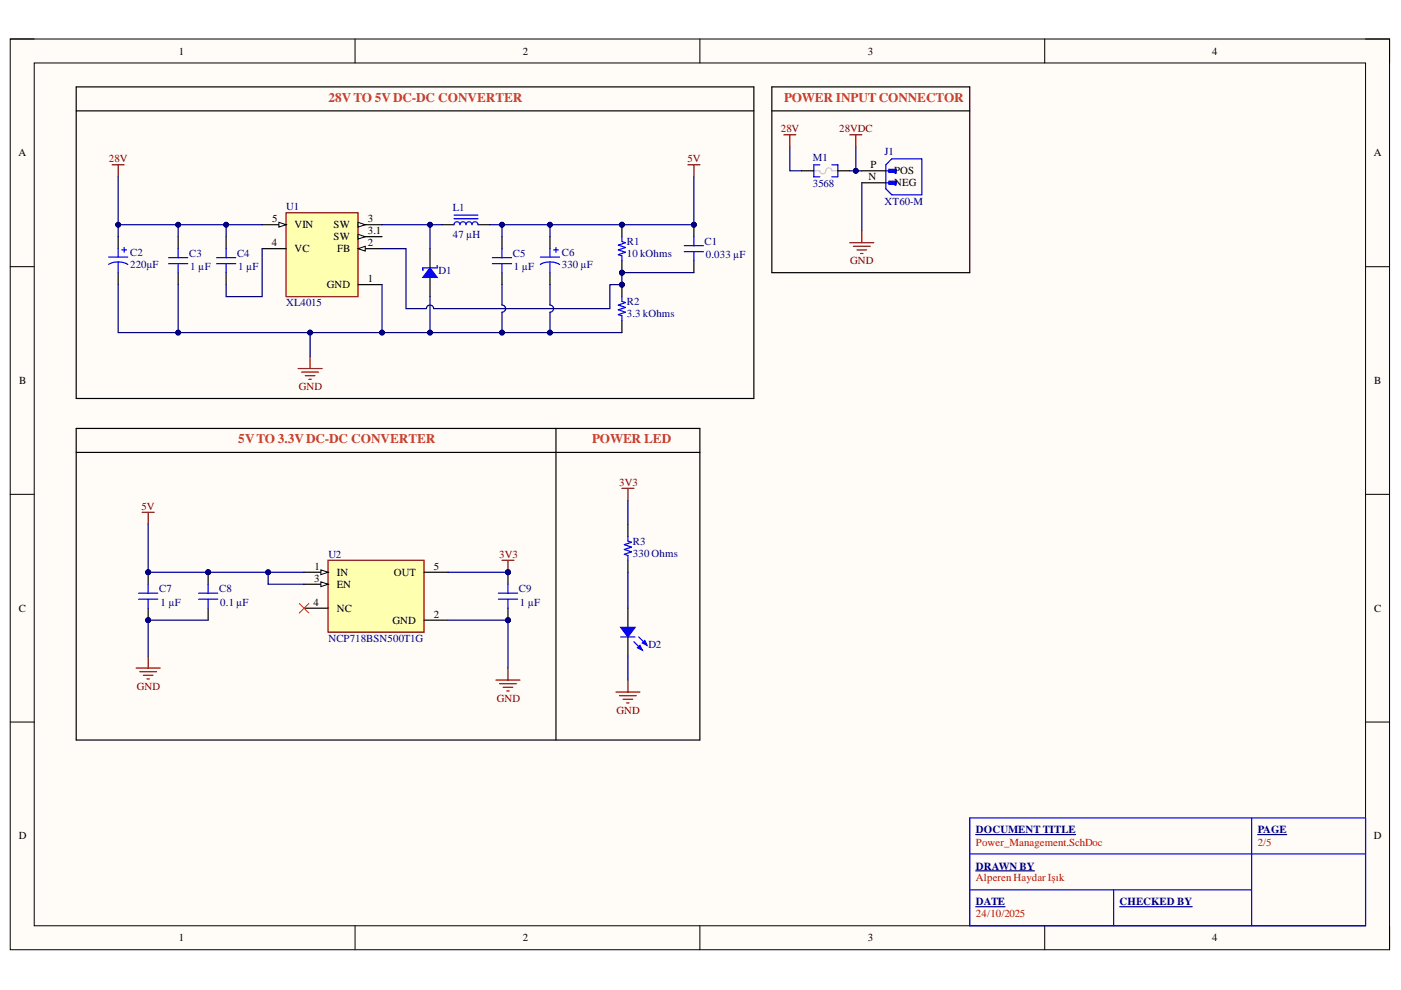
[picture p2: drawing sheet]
<svg xmlns="http://www.w3.org/2000/svg" width="297mm" height="210mm" viewBox="0 0 297 210" stroke-linecap="round" stroke-linejoin="round" font-family="sans-serif">
<path d="M2.2 8.3h292.4v193.1h-292.4z" fill-rule="evenodd" fill="#fffcf8"/>
<path d="M2.2 8.3h292.4v193.1h-292.4z" fill="none" stroke="#000" stroke-width=".21"/>
<path d="M7.3 13.4h282.2v182.9h-282.2z" fill-rule="evenodd" fill="#fffcf8"/>
<g fill="none" stroke="#000" stroke-width=".21">
<path d="M2.2 8.3h5.1M7.3 13.4h282.2v182.9h-282.2zM75.3 8.3v5M148.4 8.3v5M221.5 8.3v5.1M289.5 8.3h5.1v5.1M2.2 56.5h5.1M289.5 56.5h5.1M2.2 104.8h5.1M289.5 104.8h5.1M2.2 153.1h5.1M289.5 153.1h5.1"/>
<path d="M75.3 196.3v5.1M148.4 196.3v5.1M221.5 196.3v5.1M294.6 196.3v5.1"/>
</g>
<path d="M69.6 118.8h20.3v15.2h-20.3z" fill-rule="evenodd" fill="#ffffb0"/>
<path d="M69.6 118.8h20.3v15.2h-20.3z" fill="none" stroke="#800000" stroke-width=".25"/>
<path d="M64.5 121.3h5.1" fill="none" stroke="#000" stroke-width=".25"/>
<path d="M68 120.8l1.6 .5-1.6 .5z" fill="#f8fcff"/>
<path d="M68 120.8l1.6 .5-1.6 .5z" fill="none" stroke="#000" stroke-width=".21"/>
<path d="M64.5 123.9h5.1" fill="none" stroke="#000" stroke-width=".25"/>
<path d="M68 123.4l1.6 .5-1.6 .5z" fill="#f8fcff"/>
<path d="M68 123.4l1.6 .5-1.6 .5z" fill="none" stroke="#000" stroke-width=".21"/>
<path d="M64.5 129h5.1M89.9 121.3h5.1M89.9 131.5h5.1" fill="none" stroke="#000" stroke-width=".25"/>
<circle cx="44.1" cy="121.3" r=".51" fill="#000080"/>
<circle cx="44.1" cy="121.3" r=".51" fill="none" stroke="#000080" stroke-width=".21"/>
<path d="M44.1 121.3v2.6M44.1 129v2.5" fill="none" stroke="#000" stroke-width=".25"/>
<circle cx="44.1" cy="121.3" r=".51" fill="#000080"/>
<circle cx="44.1" cy="121.3" r=".51" fill="none" stroke="#000080" stroke-width=".21"/>
<path d="M42.1 125.8h4.1M42.1 127h4.1M44.1 123.9v1.9M44.1 127v2" fill="none" stroke="#00f" stroke-width=".25"/>
<circle cx="31.4" cy="121.3" r=".51" fill="#000080"/>
<circle cx="31.4" cy="121.3" r=".51" fill="none" stroke="#000080" stroke-width=".21"/>
<circle cx="31.4" cy="131.5" r=".51" fill="#000080"/>
<circle cx="31.4" cy="131.5" r=".51" fill="none" stroke="#000080" stroke-width=".21"/>
<path d="M31.4 121.3v2.6" fill="none" stroke="#000" stroke-width=".25"/>
<circle cx="31.4" cy="121.3" r=".51" fill="#000080"/>
<circle cx="31.4" cy="121.3" r=".51" fill="none" stroke="#000080" stroke-width=".21"/>
<path d="M31.4 129v2.5" fill="none" stroke="#000" stroke-width=".25"/>
<circle cx="31.4" cy="131.5" r=".51" fill="#000080"/>
<circle cx="31.4" cy="131.5" r=".51" fill="none" stroke="#000080" stroke-width=".21"/>
<path d="M29.4 127h4M29.4 125.8h4M31.4 123.9v1.9M31.4 127v2" fill="none" stroke="#00f" stroke-width=".25"/>
<path d="M30.1 108.6h2.6M31.4 108.6v2.6M31.4 139.1v2.6M28.9 141.7h5.1M29.6 142.4h3.6M30.4 143.2h2M31.2 143.9h.5" fill="none" stroke="#800000" stroke-width=".25"/>
<circle cx="107.7" cy="121.3" r=".51" fill="#000080"/>
<circle cx="107.7" cy="121.3" r=".51" fill="none" stroke="#000080" stroke-width=".21"/>
<circle cx="107.7" cy="131.5" r=".51" fill="#000080"/>
<circle cx="107.7" cy="131.5" r=".51" fill="none" stroke="#000080" stroke-width=".21"/>
<path d="M107.7 121.3v2.6" fill="none" stroke="#000" stroke-width=".25"/>
<circle cx="107.7" cy="121.3" r=".51" fill="#000080"/>
<circle cx="107.7" cy="121.3" r=".51" fill="none" stroke="#000080" stroke-width=".21"/>
<path d="M107.7 129v2.5" fill="none" stroke="#000" stroke-width=".25"/>
<circle cx="107.7" cy="131.5" r=".51" fill="#000080"/>
<circle cx="107.7" cy="131.5" r=".51" fill="none" stroke="#000080" stroke-width=".21"/>
<path d="M105.7 127h4M105.7 125.8h4M107.7 123.9v1.9M107.7 127v2" fill="none" stroke="#00f" stroke-width=".25"/>
<path d="M106.4 118.8h2.6M107.7 118.8v2.5" fill="none" stroke="#800000" stroke-width=".25"/>
<circle cx="107.7" cy="121.3" r=".51" fill="#000080"/>
<circle cx="107.7" cy="121.3" r=".51" fill="none" stroke="#000080" stroke-width=".21"/>
<path d="M105.2 144.2h5M105.9 145h3.6M106.7 145.7h2M107.4 146.5h.6M107.7 141.7v2.5" fill="none" stroke="#800000" stroke-width=".25"/>
<path d="M63.5 127.9l2 2.1M65.5 127.9l-2 2.1" fill="none" stroke="#f00" stroke-width=".21"/>
<path d="M133.1 129v4M133.1 135.1v4" fill="none" stroke="#000" stroke-width=".25"/>
<path d="M131.6 135.1h3.1" fill="none" stroke="#00f" stroke-width=".25"/>
<path d="M131.6 133h3.1l-1.6 2.1z" fill="#00f"/>
<path d="M131.6 133h3.1l-1.6 2.1zM135.4 135.1l1.3 1.2" fill="none" stroke="#00f" stroke-width=".25"/>
<path d="M136.2 136.3l.5-.5 .5 1z" fill="#00f"/>
<path d="M134.4 136.1l1.5 1.5M136.2 136.3l.5-.5 .5 1z" fill="none" stroke="#00f" stroke-width=".25"/>
<path d="M135.7 136.8l.5 1-1-.5z" fill="#00f"/>
<path d="M133.1 113.7v1l.8 .3-1.5 .5 1.5 .5-1.5 .5 1.5 .5-1.5 .5 .7 .3v1M135.7 136.8l.5 1-1-.5z" fill="none" stroke="#00f" stroke-width=".25"/>
<path d="M131.9 103.5h2.5M133.1 103.5v2.6M130.6 146.7h5.1M131.3 147.5h3.6M132.1 148.3h2M132.9 149h.5M133.1 144.2v2.5" fill="none" stroke="#800000" stroke-width=".25"/>
<path d="M133.1 111.2v2.5M133.1 118.8v2.5" fill="none" stroke="#000" stroke-width=".25"/>
<path d="M60.7 45.1h15.2v17.8h-15.2z" fill-rule="evenodd" fill="#ffffb0"/>
<path d="M60.7 45.1h15.2v17.8h-15.2z" fill="none" stroke="#800000" stroke-width=".25"/>
<path d="M55.6 47.6h5.1" fill="none" stroke="#000" stroke-width=".25"/>
<path d="M59.1 47.1l1.6 .5-1.6 .6z" fill="#f8fcff"/>
<path d="M59.1 47.1l1.6 .5-1.6 .6z" fill="none" stroke="#000" stroke-width=".21"/>
<path d="M55.6 52.7h5.1M75.9 47.6h5.1" fill="none" stroke="#000" stroke-width=".25"/>
<path d="M75.9 47.1l1.5 .5-1.5 .6z" fill="#f8fcff"/>
<path d="M75.9 47.1l1.5 .5-1.5 .6z" fill="none" stroke="#000" stroke-width=".21"/>
<path d="M75.9 50.2h5.1" fill="none" stroke="#000" stroke-width=".25"/>
<path d="M75.9 49.7l1.5 .5-1.5 .5z" fill="#f8fcff"/>
<path d="M75.9 49.7l1.5 .5-1.5 .5z" fill="none" stroke="#000" stroke-width=".21"/>
<path d="M75.9 52.7h5.1" fill="none" stroke="#000" stroke-width=".25"/>
<path d="M75.9 52.7l1.5-.5v1z" fill="#f8fcff"/>
<path d="M75.9 52.7l1.5-.5v1z" fill="none" stroke="#000" stroke-width=".21"/>
<path d="M25.1 50.2v2.5M25.1 57.8v2.6M91.2 52.7v4.1M91.2 58.8v4.1M75.9 60.4h5.1" fill="none" stroke="#000" stroke-width=".25"/>
<path d="M23 56.1a4 4 0 0 1 4.1 0M23 54.5h4.1M25.1 52.7v1.8M25.1 55.5v2.3M25.8 53h1M26.3 52.5v1" fill="none" stroke="#00f" stroke-width=".25"/>
<path d="M23.8 34.9h2.5M25.1 34.9v2.6M63.2 78.1h5.1M64 78.9h3.5M64.7 79.7h2.1M65.7 75.6v2.5M65.5 80.4h.5" fill="none" stroke="#800000" stroke-width=".25"/>
<path d="M91.2 56.8l1.5 2h-3.1z" fill="#00f"/>
<path d="M91.2 56.8l1.5 2h-3.1zM92.7 56.3v.5h-3.1v.5M114.6 56.1a4 4 0 0 1 4.1 0M114.6 54.5h4M116.6 52.7v1.8M116.6 55.5v2.3M117.4 53h1M117.9 52.5v1" fill="none" stroke="#00f" stroke-width=".25"/>
<path d="M116.6 50.2v2.5M116.6 57.8v2.6" fill="none" stroke="#000" stroke-width=".25"/>
<circle cx="131.9" cy="47.6" r=".51" fill="#000080"/>
<circle cx="131.9" cy="47.6" r=".51" fill="none" stroke="#000080" stroke-width=".21"/>
<circle cx="131.9" cy="57.8" r=".51" fill="#000080"/>
<circle cx="131.9" cy="57.8" r=".51" fill="none" stroke="#000080" stroke-width=".21"/>
<path d="M131.9 47.6v2.6" fill="none" stroke="#000" stroke-width=".25"/>
<circle cx="131.9" cy="47.6" r=".51" fill="#000080"/>
<circle cx="131.9" cy="47.6" r=".51" fill="none" stroke="#000080" stroke-width=".21"/>
<path d="M131.9 55.3v2.5" fill="none" stroke="#000" stroke-width=".25"/>
<circle cx="131.9" cy="57.8" r=".51" fill="#000080"/>
<circle cx="131.9" cy="57.8" r=".51" fill="none" stroke="#000080" stroke-width=".21"/>
<path d="M131.9 50.2v1l.7 .3-1.5 .5 1.5 .5-1.5 .5 1.5 .5-1.5 .5 .8 .3v1" fill="none" stroke="#00f" stroke-width=".25"/>
<circle cx="131.9" cy="60.4" r=".51" fill="#000080"/>
<circle cx="131.9" cy="60.4" r=".51" fill="none" stroke="#000080" stroke-width=".21"/>
<path d="M131.9 60.4v2.5" fill="none" stroke="#000" stroke-width=".25"/>
<circle cx="131.9" cy="60.4" r=".51" fill="#000080"/>
<circle cx="131.9" cy="60.4" r=".51" fill="none" stroke="#000080" stroke-width=".21"/>
<path d="M131.9 68v2.5" fill="none" stroke="#000" stroke-width=".25"/>
<path d="M131.9 62.9v1l.7 .3-1.5 .5 1.5 .5-1.5 .5 1.5 .5-1.5 .5 .8 .3v1" fill="none" stroke="#00f" stroke-width=".25"/>
<circle cx="147.1" cy="47.6" r=".51" fill="#000080"/>
<circle cx="147.1" cy="47.6" r=".51" fill="none" stroke="#000080" stroke-width=".21"/>
<path d="M147.1 47.6v2.6M147.1 55.3v2.5" fill="none" stroke="#000" stroke-width=".25"/>
<circle cx="147.1" cy="47.6" r=".51" fill="#000080"/>
<circle cx="147.1" cy="47.6" r=".51" fill="none" stroke="#000080" stroke-width=".21"/>
<path d="M145.1 52.1h4.1M145.1 53.4h4.1M147.1 50.2v1.9M147.1 53.4v1.9" fill="none" stroke="#00f" stroke-width=".25"/>
<path d="M145.8 34.9h2.6M147.1 34.9v2.6" fill="none" stroke="#800000" stroke-width=".25"/>
<path d="M16.2 18.4h143.6v66.1h-143.6zM16.2 23.5h143.6M16.2 90.8h132.2v66.1h-132.2zM16.2 95.9h132.2M117.9 90.8v66.1" fill="none" stroke="#000" stroke-width=".25"/>
<path d="M188.4 35.9h1.6v.6h-1.6z" fill-rule="evenodd" fill="#00f"/>
<path d="M188.4 35.9h1.6v.6h-1.6z" fill="none" stroke="#00f" stroke-width=".25"/>
<path d="M188.4 38.4h1.6v.7h-1.6z" fill-rule="evenodd" fill="#00f"/>
<g fill="none" stroke="#00f" stroke-width=".25">
<path d="M173.8 34.9h-1.3v2.6h1.3M176.4 34.9h1.2v2.6h-1.2M187.8 36.2h1.9M187.8 38.8h1.9M188.4 38.4h1.6v.7h-1.6zM189.1 33.7h6.3v7.6h-6.3l-1.3-1.3v-5.1zM35.7 55.9h4.1M35.7 54.6h4.1M37.8 52.7v1.9M37.8 55.9v1.9M45.9 55.9h4.1M45.9 54.6h4.1"/>
<path d="M47.9 52.7v1.9M47.9 55.9v1.9M96.3 47.6a.64 .64 0 0 1 .6-.6 .64 .64 0 0 1 .6 .6 .63 .63 0 0 1 .7-.6 .63 .63 0 0 1 .6 .6 .64 .64 0 0 1 .6-.6 .64 .64 0 0 1 .7 .6 .63 .63 0 0 1 .6-.6 .63 .63 0 0 1 .6 .6M96.3 46.4h5M96.3 45.6h5M104.4 55.9h4.1M104.4 54.6h4.1M106.4 52.7v1.9M106.4 55.9v1.9M205.6 173.4h83.9v22.9h-83.9zM265.4 173.4v22.9M205.6 188.7h59.8"/>
<path d="M205.6 181h83.9M236.1 188.7v7.6"/>
</g>
<g fill="none" stroke="#000" stroke-width=".25">
<path d="M163.6 18.4h42v39.4h-42zM163.6 23.5h42M170 36.2h2.5M177.6 36.2h2.6M182.7 36.2h5.1M182.7 38.8h5.1M37.8 50.2v2.5M37.8 57.8v2.6M47.9 50.2v2.5M47.9 57.8v2.6M93.7 47.6h2.6M101.3 47.6h2.6"/>
<path d="M106.4 50.2v2.5M106.4 57.8v2.6"/>
</g>
<path d="M180.2 28.6h2.5M181.5 28.6v2.5M180.2 51.5h5.1M180.9 52.2h3.6M181.7 53h2M182.5 53.7h.5M182.7 48.9v2.6" fill="none" stroke="#800000" stroke-width=".25"/>
<path d="M172.5 36.2h1.3a.68 .68 0 0 0 .8 .6 .68 .68 0 0 0 .5-.8 .64 .64 0 0 1 .8-.4 .64 .64 0 0 1 .5 .6h1.2" fill="none" stroke="#ccc" stroke-width=".25"/>
<path d="M181.5 31.1v5.1h-1.3M206.9 176.9h21.1M266.6 176.9h6.2M206.9 184.6h12.4M206.9 192.2h6.2M237.4 192.2h15.4" fill="none" stroke="#000080" stroke-width=".25"/>
<circle cx="181.4" cy="36.2" r=".51" fill="#000080"/>
<circle cx="181.4" cy="36.2" r=".51" fill="none" stroke="#000080" stroke-width=".21"/>
<path d="M166.2 28.6h2.5M167.5 28.6v2.5" fill="none" stroke="#800000" stroke-width=".25"/>
<path d="M25.1 60.4v10.1h55.9v-10.1" fill="none" stroke="#000080" stroke-width=".25"/>
<circle cx="37.8" cy="70.5" r=".51" fill="#000080"/>
<circle cx="37.8" cy="70.5" r=".51" fill="none" stroke="#000080" stroke-width=".21"/>
<circle cx="65.7" cy="70.5" r=".51" fill="#000080"/>
<circle cx="65.7" cy="70.5" r=".51" fill="none" stroke="#000080" stroke-width=".21"/>
<circle cx="81" cy="70.5" r=".51" fill="#000080"/>
<circle cx="81" cy="70.5" r=".51" fill="none" stroke="#000080" stroke-width=".21"/>
<path d="M25.1 47.6h30.5" fill="none" stroke="#000080" stroke-width=".25"/>
<circle cx="25.1" cy="47.6" r=".51" fill="#000080"/>
<circle cx="25.1" cy="47.6" r=".51" fill="none" stroke="#000080" stroke-width=".21"/>
<circle cx="37.8" cy="47.6" r=".51" fill="#000080"/>
<circle cx="37.8" cy="47.6" r=".51" fill="none" stroke="#000080" stroke-width=".21"/>
<circle cx="47.9" cy="47.6" r=".51" fill="#000080"/>
<circle cx="47.9" cy="47.6" r=".51" fill="none" stroke="#000080" stroke-width=".21"/>
<path d="M44.1 131.5h-12.7v7.6" fill="none" stroke="#000080" stroke-width=".25"/>
<circle cx="31.4" cy="131.5" r=".51" fill="#000080"/>
<circle cx="31.4" cy="131.5" r=".51" fill="none" stroke="#000080" stroke-width=".21"/>
<path d="M31.4 111.2v10.1h33.1" fill="none" stroke="#000080" stroke-width=".25"/>
<circle cx="31.4" cy="121.3" r=".51" fill="#000080"/>
<circle cx="31.4" cy="121.3" r=".51" fill="none" stroke="#000080" stroke-width=".21"/>
<circle cx="44.1" cy="121.3" r=".51" fill="#000080"/>
<circle cx="44.1" cy="121.3" r=".51" fill="none" stroke="#000080" stroke-width=".21"/>
<circle cx="56.8" cy="121.3" r=".51" fill="#000080"/>
<circle cx="56.8" cy="121.3" r=".51" fill="none" stroke="#000080" stroke-width=".21"/>
<path d="M55.6 52.7v10.2h-7.7v-2.5M56.8 121.3v2.6h7.7" fill="none" stroke="#000080" stroke-width=".25"/>
<circle cx="56.8" cy="121.3" r=".51" fill="#000080"/>
<circle cx="56.8" cy="121.3" r=".51" fill="none" stroke="#000080" stroke-width=".21"/>
<path d="M91.2 62.9v7.6h-10.2" fill="none" stroke="#000080" stroke-width=".25"/>
<circle cx="91.2" cy="70.5" r=".51" fill="#000080"/>
<circle cx="91.2" cy="70.5" r=".51" fill="none" stroke="#000080" stroke-width=".21"/>
<circle cx="81" cy="70.5" r=".51" fill="#000080"/>
<circle cx="81" cy="70.5" r=".51" fill="none" stroke="#000080" stroke-width=".21"/>
<path d="M81 52.7h5.1v12.7h4.3a.76 .76 0 0 1 .8-.7 .76 .76 0 0 1 .7 .7h37.4v-5h2.6v-2.6h15.2" fill="none" stroke="#000080" stroke-width=".25"/>
<circle cx="131.9" cy="57.8" r=".51" fill="#000080"/>
<circle cx="131.9" cy="57.8" r=".51" fill="none" stroke="#000080" stroke-width=".21"/>
<circle cx="131.9" cy="60.4" r=".51" fill="#000080"/>
<circle cx="131.9" cy="60.4" r=".51" fill="none" stroke="#000080" stroke-width=".21"/>
<path d="M81 47.6h12.7" fill="none" stroke="#000080" stroke-width=".25"/>
<circle cx="91.2" cy="47.6" r=".51" fill="#000080"/>
<circle cx="91.2" cy="47.6" r=".51" fill="none" stroke="#000080" stroke-width=".21"/>
<path d="M106.4 60.4v4.3a.76 .76 0 0 1 .8 .7 .76 .76 0 0 1-.8 .8v4.3h-15.2" fill="none" stroke="#000080" stroke-width=".25"/>
<circle cx="106.4" cy="70.5" r=".51" fill="#000080"/>
<circle cx="106.4" cy="70.5" r=".51" fill="none" stroke="#000080" stroke-width=".21"/>
<circle cx="91.2" cy="70.5" r=".51" fill="#000080"/>
<circle cx="91.2" cy="70.5" r=".51" fill="none" stroke="#000080" stroke-width=".21"/>
<path d="M95 131.5h12.7v10.2" fill="none" stroke="#000080" stroke-width=".25"/>
<circle cx="107.7" cy="131.5" r=".51" fill="#000080"/>
<circle cx="107.7" cy="131.5" r=".51" fill="none" stroke="#000080" stroke-width=".21"/>
<path d="M95 121.3h12.7" fill="none" stroke="#000080" stroke-width=".25"/>
<circle cx="107.7" cy="121.3" r=".51" fill="#000080"/>
<circle cx="107.7" cy="121.3" r=".51" fill="none" stroke="#000080" stroke-width=".21"/>
<path d="M103.9 47.6h2.5v2.6" fill="none" stroke="#000080" stroke-width=".25"/>
<circle cx="106.4" cy="47.6" r=".51" fill="#000080"/>
<circle cx="106.4" cy="47.6" r=".51" fill="none" stroke="#000080" stroke-width=".21"/>
<path d="M116.6 60.4v4.3a.76 .76 0 0 1 .8 .7 .76 .76 0 0 1-.8 .8v4.3h-10.2" fill="none" stroke="#000080" stroke-width=".25"/>
<circle cx="116.6" cy="70.5" r=".51" fill="#000080"/>
<circle cx="116.6" cy="70.5" r=".51" fill="none" stroke="#000080" stroke-width=".21"/>
<circle cx="106.4" cy="70.5" r=".51" fill="#000080"/>
<circle cx="106.4" cy="70.5" r=".51" fill="none" stroke="#000080" stroke-width=".21"/>
<path d="M106.4 47.6h10.2v2.6" fill="none" stroke="#000080" stroke-width=".25"/>
<circle cx="116.6" cy="47.6" r=".51" fill="#000080"/>
<circle cx="116.6" cy="47.6" r=".51" fill="none" stroke="#000080" stroke-width=".21"/>
<circle cx="106.4" cy="47.6" r=".51" fill="#000080"/>
<circle cx="106.4" cy="47.6" r=".51" fill="none" stroke="#000080" stroke-width=".21"/>
<path d="M116.6 70.5h15.3" fill="none" stroke="#000080" stroke-width=".25"/>
<circle cx="116.6" cy="70.5" r=".51" fill="#000080"/>
<circle cx="116.6" cy="70.5" r=".51" fill="none" stroke="#000080" stroke-width=".21"/>
<path d="M147.1 37.5v10.1h-30.5" fill="none" stroke="#000080" stroke-width=".25"/>
<circle cx="147.1" cy="47.6" r=".51" fill="#000080"/>
<circle cx="147.1" cy="47.6" r=".51" fill="none" stroke="#000080" stroke-width=".21"/>
<circle cx="131.9" cy="47.6" r=".51" fill="#000080"/>
<circle cx="131.9" cy="47.6" r=".51" fill="none" stroke="#000080" stroke-width=".21"/>
<circle cx="116.6" cy="47.6" r=".51" fill="#000080"/>
<circle cx="116.6" cy="47.6" r=".51" fill="none" stroke="#000080" stroke-width=".21"/>
<path d="M167.5 31.1v5.1h2.5M181.5 36.2h1.2" fill="none" stroke="#000080" stroke-width=".25"/>
<circle cx="181.4" cy="36.2" r=".51" fill="#000080"/>
<circle cx="181.4" cy="36.2" r=".51" fill="none" stroke="#000080" stroke-width=".21"/>
<path d="M25.1 37.5v12.7" fill="none" stroke="#000080" stroke-width=".25"/>
<circle cx="25.1" cy="47.6" r=".51" fill="#000080"/>
<circle cx="25.1" cy="47.6" r=".51" fill="none" stroke="#000080" stroke-width=".21"/>
<path d="M37.8 60.4v10.1" fill="none" stroke="#000080" stroke-width=".25"/>
<circle cx="37.8" cy="70.5" r=".51" fill="#000080"/>
<circle cx="37.8" cy="70.5" r=".51" fill="none" stroke="#000080" stroke-width=".21"/>
<path d="M37.8 47.6v2.6" fill="none" stroke="#000080" stroke-width=".25"/>
<circle cx="37.8" cy="47.6" r=".51" fill="#000080"/>
<circle cx="37.8" cy="47.6" r=".51" fill="none" stroke="#000080" stroke-width=".21"/>
<path d="M47.9 47.6v2.6" fill="none" stroke="#000080" stroke-width=".25"/>
<circle cx="47.9" cy="47.6" r=".51" fill="#000080"/>
<circle cx="47.9" cy="47.6" r=".51" fill="none" stroke="#000080" stroke-width=".21"/>
<path d="M65.7 70.5v5.1" fill="none" stroke="#000080" stroke-width=".25"/>
<circle cx="65.7" cy="70.5" r=".51" fill="#000080"/>
<circle cx="65.7" cy="70.5" r=".51" fill="none" stroke="#000080" stroke-width=".21"/>
<path d="M91.2 47.6v5.1" fill="none" stroke="#000080" stroke-width=".25"/>
<circle cx="91.2" cy="47.6" r=".51" fill="#000080"/>
<circle cx="91.2" cy="47.6" r=".51" fill="none" stroke="#000080" stroke-width=".21"/>
<path d="M182.7 38.8v10.1M133.1 106.1v5.1M133.1 121.3v7.7M133.1 139.1v5.1" fill="none" stroke="#000080" stroke-width=".25"/>
<g font-size="2.8" fill="#cc4125">
<text x="69.6" y="21.6">28VTO 5VDC-DC CONVERTER</text>
<text x="166.2" y="21.6">POWER INPUTCONNECTOR</text>
<text x="50.5" y="94">5VTO 3.3VDC-DC CONVERTER</text>
<text x="125.5" y="94">POWER LED</text>
</g>
<g font-size="2.3">
<text x="37.9" y="11.6">1</text>
<text x="110.8" y="11.6">2</text>
<text x="184" y="11.6">3</text>
<text x="257" y="11.6">4</text>
<text x="3.9" y="33.1">A</text>
<text x="184.6" y="35.7">P</text>
<text x="291.3" y="33.1">A</text>
<text x="184.2" y="38.2">N</text>
<text x="189.6" y="36.9">POS</text>
<text x="189.6" y="39.5">NEG</text>
<text x="57.7" y="47.1">5</text>
<text x="78" y="47.1">3</text>
<text x="57.6" y="52.2">4</text>
<text x="62.4" y="48.3">VIN</text>
<text x="62.4" y="53.5">VC</text>
<text x="70.7" y="48.3">SW</text>
<text x="70.7" y="51">SW</text>
<text x="71.5" y="53.5">FB</text>
<text x="78" y="49.7">3.1</text>
<text x="78" y="52.2">2</text>
<text x="78" y="59.8">1</text>
<text x="69.3" y="61.1">GND</text>
<text x="4.1" y="81.4">B</text>
<text x="291.4" y="81.4">B</text>
<text x="66.6" y="123.3">3</text>
<text x="66.7" y="120.8">1</text>
<text x="71.4" y="122.1">IN</text>
<text x="71.4" y="124.6">EN</text>
<text x="83.5" y="122.1">OUT</text>
<text x="92" y="120.8">5</text>
<text x="4" y="129.7">C</text>
<text x="66.5" y="128.4">4</text>
<text x="71.4" y="129.7">NC</text>
<text x="92" y="130.9">2</text>
<text x="291.4" y="129.7">C</text>
<text x="83.2" y="132.2">GND</text>
<text x="4" y="177.9">D</text>
<text x="291.3" y="177.9">D</text>
<text x="37.9" y="199.6">1</text>
<text x="110.8" y="199.6">2</text>
<text x="184" y="199.6">3</text>
<text x="257" y="199.6">4</text>
</g>
<g font-size="2.3" fill="#800000">
<text x="165.6" y="28.1">28V</text>
<text x="177.9" y="28.1">28VDC</text>
<text x="23.1" y="34.4">28V</text>
<text x="145.8" y="34.4">5V</text>
<text x="180.3" y="56">GND</text>
<text x="63.4" y="82.7">GND</text>
<text x="131.3" y="103">3V3</text>
<text x="30" y="108.1">5V</text>
<text x="105.8" y="118.3">3V3</text>
<text x="29" y="146.2">GND</text>
<text x="105.3" y="148.8">GND</text>
<text x="130.7" y="151.3">GND</text>
</g>
<g font-size="2.3" fill="#000080">
<text x="172.3" y="34.1">M1</text>
<text x="187.6" y="32.9">J1</text>
<text x="172.3" y="39.7">3568</text>
<text x="60.7" y="44.5">U1</text>
<text x="96" y="44.8">L1</text>
<text x="187.6" y="43.5">XT60-M</text>
<text x="96" y="50.5">47 µH</text>
<text x="132.9" y="52">R1</text>
<text x="149.4" y="52">C1</text>
<text x="27.6" y="54.3">C2</text>
<text x="27.6" y="56.8">220µF</text>
<text x="40.1" y="54.5">C3</text>
<text x="40.4" y="57.3">1 µF</text>
<text x="50.3" y="54.5">C4</text>
<text x="50.5" y="57.3">1 µF</text>
<text x="93" y="58.1">D1</text>
<text x="108.7" y="54.5">C5</text>
<text x="109" y="57.3">1 µF</text>
<text x="119.1" y="54.3">C6</text>
<text x="119.1" y="56.8">330 µF</text>
<text x="132.9" y="54.5">10 kOhms</text>
<text x="149.7" y="54.8">0.033 µF</text>
<text x="60.7" y="64.9">XL4015</text>
<text x="132.9" y="64.7">R2</text>
<text x="132.9" y="67.2">3.3 kOhms</text>
<text x="69.6" y="118.3">U2</text>
<text x="134.2" y="118">330 Ohms</text>
<text x="134.2" y="115.5">R3</text>
<text x="33.8" y="125.6">C7</text>
<text x="46.4" y="125.6">C8</text>
<text x="110" y="125.6">C9</text>
<text x="34" y="128.4">1 µF</text>
<text x="46.7" y="128.4">0.1 µF</text>
<text x="110.2" y="128.4">1 µF</text>
<text x="69.6" y="136.1">NCP718BSN500T1G</text>
<text x="137.5" y="137.4">D2</text>
<text x="206.9" y="176.7">DOCUMENT TITLE</text>
<text x="266.7" y="176.7">PAGE</text>
<text x="206.9" y="184.4">DRAWN BY</text>
<text x="206.9" y="192">DATE</text>
<text x="237.4" y="192">CHECKED BY</text>
</g>
<g font-size="2.3" fill="#c00">
<text x="206.9" y="179.3">Power_Management.SchDoc</text>
<text x="266.7" y="179.3">2/5</text>
<text x="206.9" y="186.9">Alperen Haydar Işık</text>
<text x="206.9" y="194.5">24/10/2025</text>
</g>
</svg>
